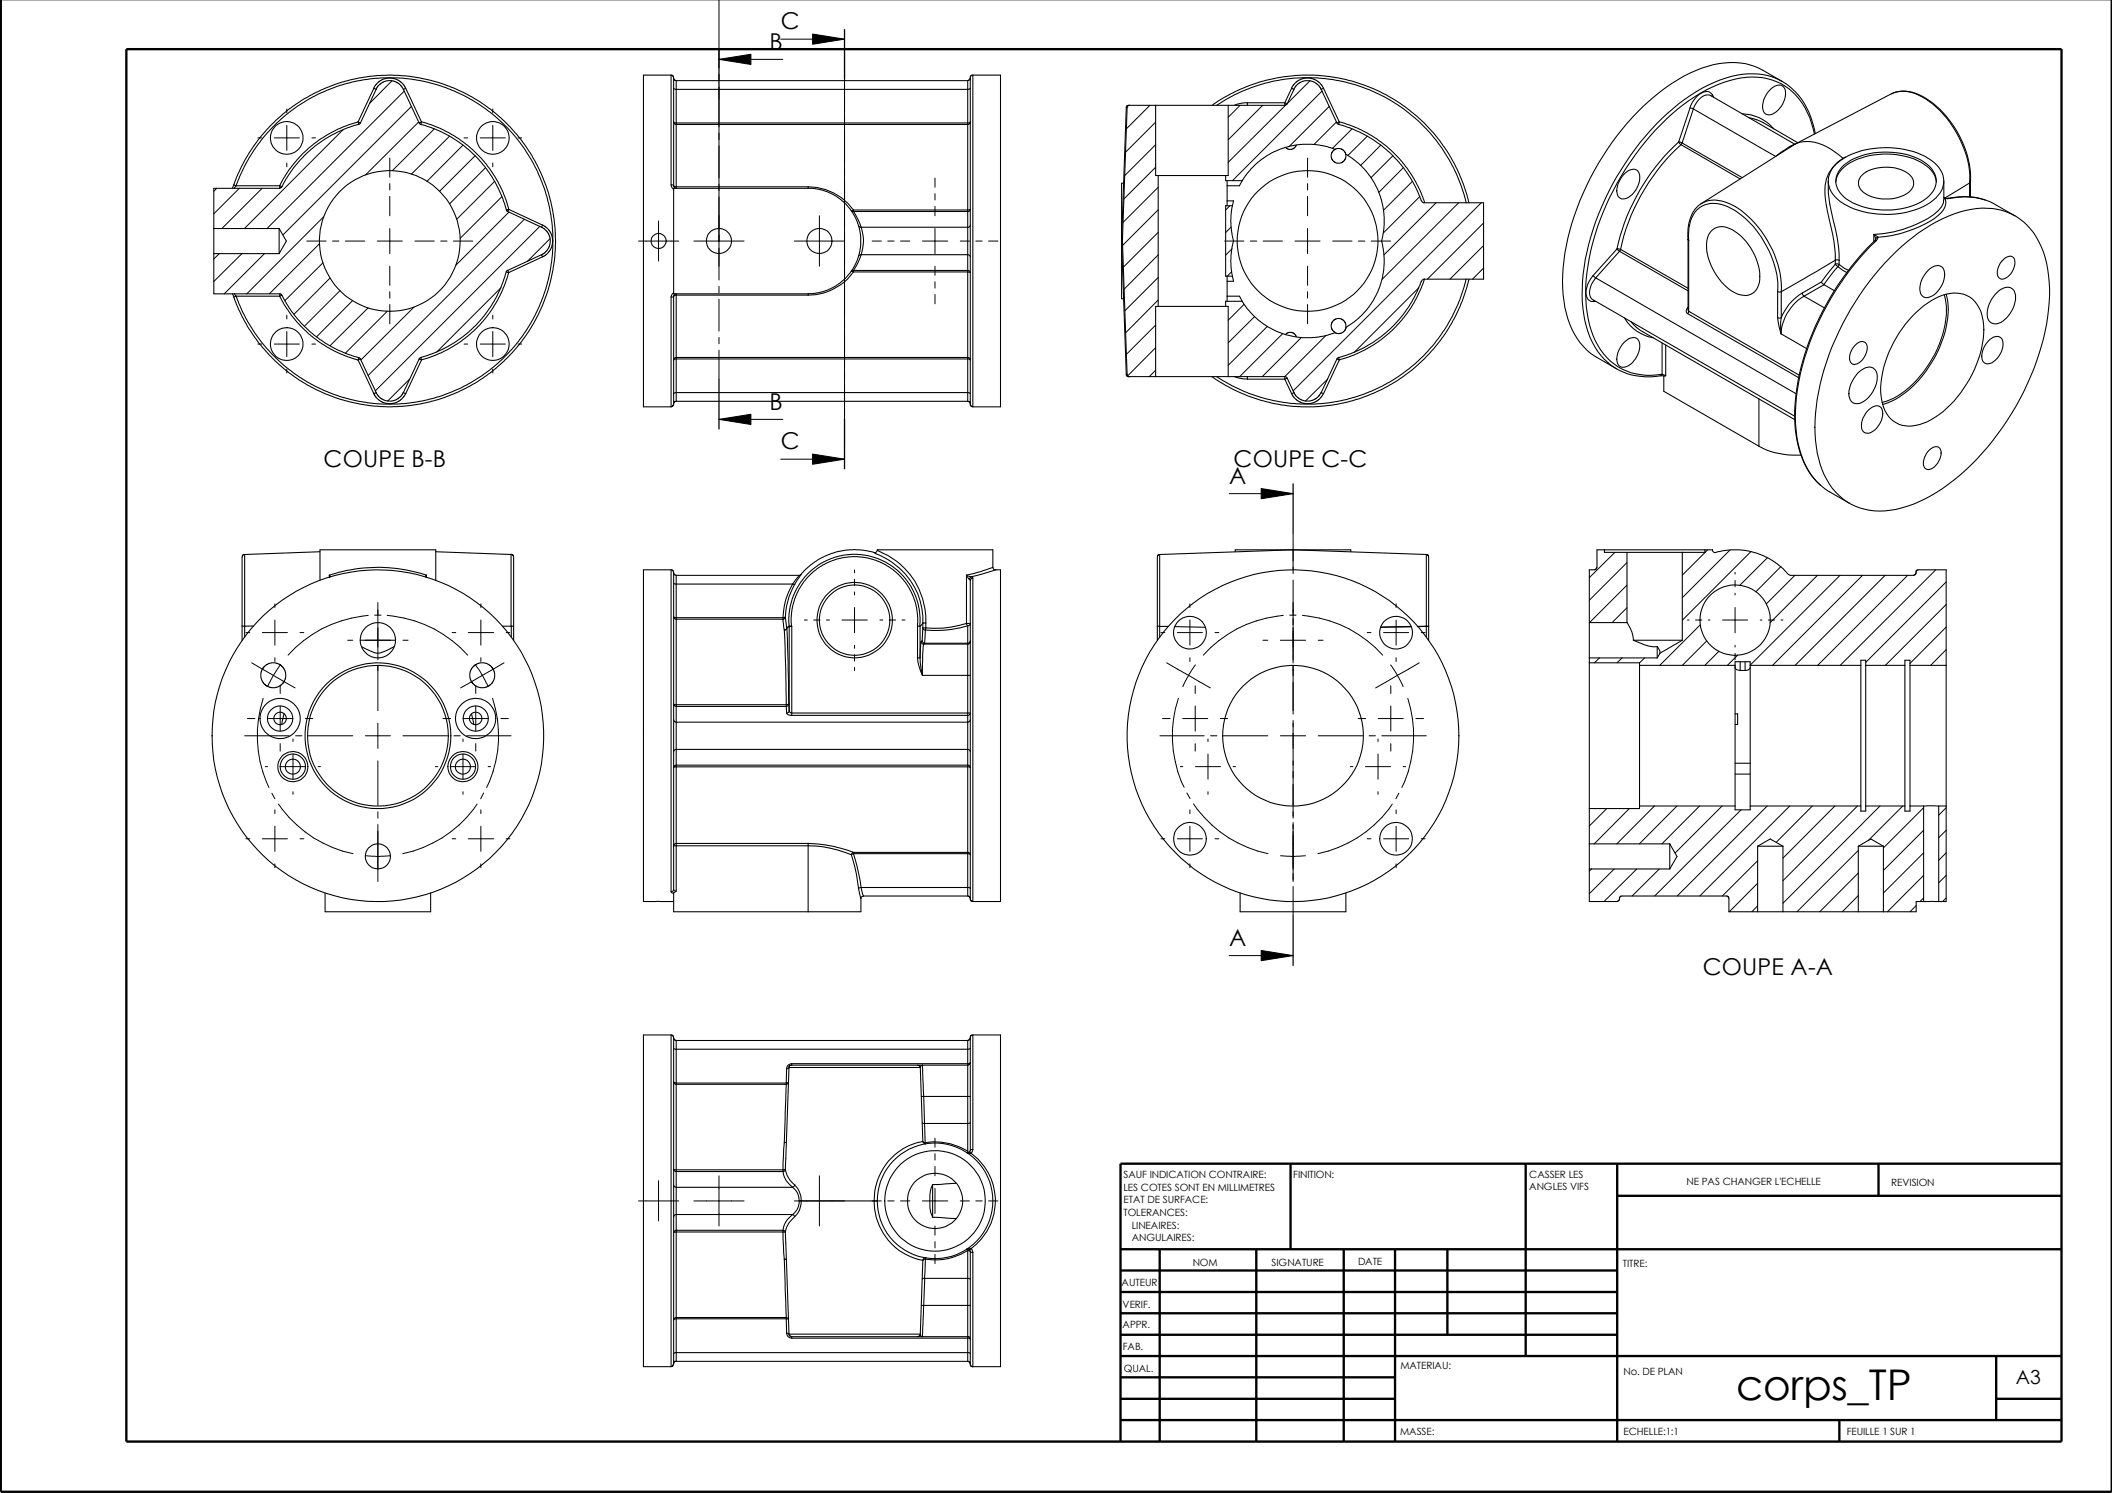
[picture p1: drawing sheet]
<svg xmlns="http://www.w3.org/2000/svg" width="420mm" height="297mm" viewBox="0 0 420 297" stroke-linecap="round" stroke-linejoin="round" font-family="sans-serif">
<g fill="none" stroke="#000" stroke-width=".47">
<path d="M.2 -.1v296.9h419.9v-296.9M25.1 9.8h385v277h-385zM256.7 231.5v17M303.5 231.5v38.3M321.7 237.9h88.4M321.7 231.5v55.3M373.7 231.5v6.4M410.1 231.5h-187.2v55.3M222.9 248.5h187.2M222.9 252.8h98.8M222.9 257h98.8M230.7 248.5v38.3"/>
<path d="M249.9 248.5v38.3M267.3 248.5v38.3M277.5 248.5v38.3M287.9 248.5v17.1M222.9 261.3h98.8M222.9 265.6h98.8M222.9 269.8h187.2M222.9 274h54.6M222.9 278.3h54.6M397.1 278.3h13M397.1 269.8v12.7M222.9 282.5h187.2"/>
<path d="M365.9 282.5v4.3"/>
</g>
<g fill="none" stroke="#000" stroke-width=".21">
<path d="M74.4 17.6l.4-.8 .7-.7 .7-.4 .9-.2 1.1 .1 1.1 .4 1 .8 .4 .8M74.4 17.6l.4 .2M74.4 17.6l-3.2 6.7M74.8 17.8l.2-.5 .6-.6 .8-.5 .7-.2 1.2 .1 .8 .4 .7 .6 .5 .7M74.8 17.8l-3.1 6.7M80.3 17.8l.4-.2 3.2 6.7M80.3 17.8l3.1 6.7M133.5 14.9l.3 .1 .2 .5v21.5M133.5 14.9v21.9M133.5 14.9h-5.5v66h5.5M134 15.5l.1 .3 .4 .2M134 17.6l.4 .2h58.1"/>
<path d="M134.5 16h58v1.8M134.5 16v8.5M192.5 17.8v6.7M193 15.5l-.2 .5h-.3M193 17.6l-.5 .2M193.5 14.9l-.3 .1-.2 .2v65.4l.5 .3M193.5 14.9v66M193.5 14.9h5.5v66h-5.5M257 17.6l.4 .2M257 17.6l.4-.8 .7-.7 .7-.4 .9-.2 1.1 .1 1.1 .4 .9 .8 .5 .8M257 17.6l-1.4 2.8M257.4 17.8l.8-1.1 .7-.4 .8-.3 1.1 .1 .8 .3 .9 .7 .3 .7"/>
<path d="M257.4 17.8l-1.3 2.9-.5-.3M262.8 17.8l.5-.2 3.1 6.7M262.8 17.8l3.2 6.7M340.7 18.9l-.1 .3M340.7 18.9a1.69 1.69 0 0 0-2.7-.1l-1.1 1.2-.7 1.5M340.7 18.9l.2 .5M352.3 17.7a1.75 1.75 0 0 1 2.6-.3 3.9 3.9 0 0 1-1.1 4.5l-.4 .3a1.6 1.6 0 0 1-2.5 .1 4.3 4.3 0 0 1 1.4-4.6zM354.6 16.2a22.6 22.6 0 0 0-6.5-3.3 17.1 17.1 0 0 0-11.9 1.6 44.2 44.2 0 0 0-17.3 16.6 49.8 49.8 0 0 0-8 23.6 20.9 20.9 0 0 0 3.4 13.5 11.3 11.3 0 0 0 3.4 2.9l3.9 2.3M356.4 17.6a11.8 11.8 0 0 0-9.7-2.8 28.5 28.5 0 0 0-15 7.8 53.6 53.6 0 0 0-16.8 31.9 23.8 23.8 0 0 0 2.4 14.5 11.8 11.8 0 0 0 6.3 5.3M356.5 17.6a14.9 14.9 0 0 1 4.6 9M376.4 18.6a6.5 6.5 0 0 1 6.1 .6 19.7 19.7 0 0 1 9.5 17M376.4 18.6a6.8 6.8 0 0 1 6.6 1 20.5 20.5 0 0 1 8.9 16l-.1 .8"/>
<path d="M376.4 18.6l-19.3 10.1M46.5 36.8l-.2 .7M46.5 36.8l.5 .2M46.5 36.8a33 33 0 0 1 50.7-15.2 33 33 0 0 1-.1 52.9 33 33 0 0 1-50.6-15.4M47 37l-.4 .5M47 37a32.5 32.5 0 0 1 28.9-21.5 33 33 0 0 1 8.3 .7 32.5 32.5 0 0 1 25.8 30.1 33 33 0 0 1-.7 8.4 32.5 32.5 0 0 1-30.1 25.7 33 33 0 0 1-8.4-.7 32.4 32.4 0 0 1-23.8-20.8M47 37h8.7M55.7 37v.5h-13.2v21h13.2M55.7 37l.4 .2M56.1 37.2l-.4 .2M71.2 24.3l.2 .5M71.2 24.3l.5 .2"/>
<path d="M71.2 24.3l-3.9 1.4-2.9 1.6a24.2 24.2 0 0 0-8.7 9.7M71.4 24.8a23.9 23.9 0 0 0-15.3 12.4M71.7 24.5l-.3 .3M83.4 24.5l.3 .3M83.7 24.8l2.7 .8 2.9 1.4 2.7 1.8 2.4 2.1 2 2.2 1.5 2.2 1.8 3.4 1 3.1 .5-.1M83.9 24.3l-.2 .5M83.9 24.3l2.5 .8 3 1.4 1.8 1.1 3.1 2.4 2.4 2.6 1.8 2.5 1.6 3.2 1.1 3.3M83.9 24.3l-.5 .2M133.5 36.8l.1 .4 .4 .5M133.5 36.8l.5 .2M134 37l.1 .3 .4 .2v-.3M134 37l.5 .2"/>
<path d="M134.5 24.5l-.5-.2 .2 .4 .3 .1M134.5 24.5v.3M134.5 24.8v12.4M134.5 24.8h58M134.5 37.2h26.3M134.5 24.5h58M160.8 37.5l2 .1 1.9 .6 1.6 .8 1.7 1.3 1.1 1.3 1.2 1.8 .6 1.7 .3 1.9v2.2l-.7 2.7-.8 1.6-1.4 1.7-1.2 1.1-1.8 1.1-1.7 .7-2.8 .4M160.8 37.2v.3M160.8 37.2a11.1 11.1 0 0 1 9 4.6M160.8 37.5h-26.8v21h26.8M192.5 24.5l.5-.2-.1 .3-.4 .2M192.5 24.5v.3"/>
<path d="M192.5 24.8v46.3M223.6 36.4h-.5v23h.5M224.1 21.4l-1 26.6M224.1 21.4h.1M224.2 21.4l-.9 26.6M224.7 21l-.3 .1-.2 .3M229.9 21v13.9h14.4v-13.9M230.4 34.9v26.1M241.2 21a32.9 32.9 0 0 1 17.7-6.1l2.9 .1a33 33 0 0 1 30.4 25.3M242.1 21a32.7 32.7 0 0 1 17.1-5.5h1.6a32.6 32.6 0 0 1 30.9 24.8M243.8 34.9v1h3.3M244 35.9l.1 1.1"/>
<path d="M244.1 40l-.1 .9M244.1 40h1.3l-.2 .9M244.1 37v3M247.1 35.9l-.5 1.1h-2.5M248.1 20.4l-1.2 .1-1.3 .5M248.1 20.4v.6M248.1 20.4h7.5M255.6 21h-31.2l-.3 .2v.2M255.6 20.4v.6M256 20.6l-.4 .4M257.9 28.9l-.5 .6-.4 .2h-.6l-.6-.4M265.6 29.7l-2.6-.7-2-.3-2.8 .1-3.1 .7-2.4 1.1-2.4 1.7-1.5 1.4-1.7 2.2"/>
<path d="M266 24.5l.3 .3M266.3 24.8a23.9 23.9 0 0 1 16.4 15M266.4 24.3l2.6 .8 3 1.4 1.8 1.1 2.8 2.2 2.3 2.4 2.1 2.9 1.7 3.2 .7 2M266.4 24.3l-.4 .2M266.4 24.3l-.1 .5M267.7 30.7l2.5 1.7 1.6 1.6 1.2 1.7 1.1 2.1 .7 1.8 .4 2.2 .2 1.3-.2 3a5.3 5.3 0 0 0-.1 3.1l.3 2.1-.1 2.4-.4 2-.8 2.3-.9 1.9-1.6 2.1-1.7 1.7-2.2 1.5M282.7 39.8l.5 .5h11.9v15.2h-11.8l-.3 .2-1.7 3.6-.9 1.5-2.1 2.8-1.8 1.9-2.3 1.9-2.8 1.7-2.6 1.3-2.5 .7M322.9 34.8a2.27 2.27 0 0 1 2.8-.9 3.3 3.3 0 0 1-.3 3.9 2.82 2.82 0 0 1-3 1.7 2.35 2.35 0 0 1-.5-2.9zM334 28.2a40.6 40.6 0 0 0-12.3 21.3M334 28.2l.4 .6M334 28.2l.6 .2M334.4 28.8a39.9 39.9 0 0 0-12 20.8"/>
<path d="M334.4 28.8l11.8 6.8M334.6 28.4l-.2 .4M334.6 28.4l12 6.9M336.2 21.5l.7 .2M336.2 21.5l-2.2 6.7M336.9 21.7a3.5 3.5 0 0 1 3.1-2.8l17.1 9.8M336.9 21.7l16.3 9.4M336.9 21.7l-2.3 6.7M346.6 22.6a8.3 8.3 0 0 1 6.3 3.1M347.9 23.4l2.5 .8 7.3 4.2M356.1 29.1l-2.8 2M356.1 29.1l.2 .1"/>
<path d="M357.1 28.7l-1 .4M361 26.7a14.3 14.3 0 0 0-5.9-9.6 13.6 13.6 0 0 0-12-.8 36.6 36.6 0 0 0-15.8 12 51.1 51.1 0 0 0-11.8 28.8 21.5 21.5 0 0 0 2.9 12.5 11.8 11.8 0 0 0 12.3 4.9M363.7 36l.1 3 .9 4.9a28.3 28.3 0 0 1 1.2 7.9M365.2 36.2a5.5 5.5 0 0 1 3.6-4.2 15.4 15.4 0 0 1 13.9 .6 4.6 4.6 0 0 1 2.5 3.6M365.3 32.6a15.3 15.3 0 0 1 11.6-3.1 12.7 12.7 0 0 1 8.9 3.9 4.4 4.4 0 0 1-1.2 6.4 16.5 16.5 0 0 1-13 2.5 11.7 11.7 0 0 1-7-3.7 4.3 4.3 0 0 1 .7-6zM366.5 33.2a13.1 13.1 0 0 1 10-2.9 11.6 11.6 0 0 1 7.7 3.2 3.8 3.8 0 0 1-.5 5.6 13.7 13.7 0 0 1-11.1 2.5 9.6 9.6 0 0 1-6.9-3.8 3.8 3.8 0 0 1 .8-4.6zM366.6 31.5a11.4 11.4 0 0 0-7.1-3.3 4.4 4.4 0 0 0-2.8 .7l-18.3 11.6M366.6 31.5a7.4 7.4 0 0 0-3.5 7.5l.4 2.8 1.3 6.1 .3 3.9M366.6 31.5l.1 .1M367.2 31.2l-.6 .3M370.2 35.1a7 7 0 0 1 6.1-1.8 5.5 5.5 0 0 1 4.2 2.3 2.45 2.45 0 0 1-1.7 3.2 7.9 7.9 0 0 1-8.6-1 2.1 2.1 0 0 1 0-2.7zM386.7 39.8a3.8 3.8 0 0 1-2 2.9 23.9 23.9 0 0 1-11.9 4"/>
<path d="M386.7 39.2l.3 .3M386.7 39.3l.3 .2M386.7 36v3.8M387 39.4l.6 .1M387 39.5h.1M387 39.5a2.96 2.96 0 0 1-1.4 3.3 22 22 0 0 1-12 4.4M387 39.5h.8M387.6 39.5a14.3 14.3 0 0 1 7.3 .3M387.6 39.5h.2M387.8 39.5a12.8 12.8 0 0 1 9.2 1.2l3.9 2.3M391.8 36.4l-4.9 3M391.8 36.4v2.8"/>
<path d="M391.8 36.4h.1M392 36.2l-.2 .2M392 36.2v3M42.5 50.5h13M42.5 45.5h13M46.3 58.5l.2 .6 .5-.2M46.6 58.5l.4 .4M47 58.9h8.7M55.5 45.5l1.5 2.5-1.5 2.5M55.5 45.5v5M55.6 58.9l.9 1.6 1.1 1.7a24.3 24.3 0 0 0 13.6 9.4M55.7 58.9l.4-.2 1.4 2.6 1.4 1.8 1.4 1.6 2.2 2 2.4 1.7 1.8 1 2.4 1 2.2 .7"/>
<path d="M55.7 58.5h.2l.1 .2M55.7 58.5v.4M100.7 54.1l-1.1 3.2-.9 1.9-1.7 2.7-2.1 2.5-1.9 1.9-2.8 2-3.4 1.8-3.1 1M100.7 41.7l.3 .4M101 53.8l-.3 .3 .5 .1M101 42.1l6.7 3.1M101.2 41.7l-.2 .4M101.2 54.2l-.6 2-1.1 2.5-1.3 2.3-1.2 1.8a24.1 24.1 0 0 1-13.2 8.8M101.2 41.7l6.7 3.1M107.7 45.2l1.2 .9 .4 .7 .2 .8-.1 1-.3 .8-.5 .7-.9 .6M107.7 50.7l.2 .4M107.7 50.7l-6.7 3.1 .2 .4"/>
<path d="M107.9 44.8l-.2 .4M107.9 44.8l.8 .4 .6 .7 .4 .8 .2 .8v1.1l-.4 1.1-.8 1-.8 .4M107.9 51.1l-6.7 3.1M133.5 59.1v21.8M134 58.9v21.5l-.1 .3-.4 .2M134 58.3l-.2 .2-.3 .6M134 58.9l-.5 .2M134.5 58.7v-.2h-.1l-.4 .4M134.5 58.7l-.5 .2M134.5 58.7v12.4M134.5 58.7h26.3M160.8 58.5v.2"/>
<path d="M169.8 53.8h22.8l.4 .4-.4-.1h-22.8M169.8 53.8l-.4 .2 .4 .1M169.8 41.8h22.8l.4-.1-.3 .4h-22.9M169.8 42.1l1 1.8 .5 1.3M169.8 41.8l-.4 .1 .4 .2M169.8 54.1a11.1 11.1 0 0 1-9 4.6M169.8 41.8v.3M169.8 53.8v.3M170.8 44.9l.2 .3h.3M171.3 45.2a8.3 8.3 0 0 1 0 5.5M171.3 50.7l-.5 .3M171.3 50.7h21.3l.4 .4"/>
<path d="M171.3 50.7l-.8 1.9-.7 1.2M193 44.8l-.3 .4h-21.4M223.1 48l1 26.5M223.1 48h.2M223.3 48l.9 26.5M244 54.9l.1 1.1M244.1 58.9l-.1 1M244.1 58.9h2.5l.5 1h-3.3v1.1M244.1 56v2.9M245.2 40.9l-.4 2.8 .2 2.4a4.7 4.7 0 0 1 .1 3.4l-.3 2.7 .4 2.7M245.2 54.9l.2 1.1h-1.3M245.2 40.9h-1.4v14h1.4"/>
<path d="M247.1 59.9l1.8 2.4 1.6 1.5 1.7 1.2 1.8 1 1.6 .5 2 .5 1.5 .2 3.2-.1 3.3-.9 .5 .2 .7-.1 .6-.3 .4-.8M283.4 55.5l-1 2.5a24.4 24.4 0 0 1-16 13.6M291.7 55.5a32.5 32.5 0 0 1-30 24.9h-2.8a32.9 32.9 0 0 1-16.8-5.5M292.3 55.5l-.2 .4a33 33 0 0 1-30.7 25h-2.9a32.9 32.9 0 0 1-17.4-6M316.9 54.8a4.6 4.6 0 0 0-1.1 4.6 1.24 1.24 0 0 0 1.1 .6M316.9 54.8l.5 .5M316.9 60h.6M317.1 59.8l-.2 .2M317.4 55.3a4 4 0 0 0-1 3.8l.5 .5 40.1 23.2M317.4 55.3l39.9 23M321.7 49.5l.7 .1M321.7 49.5l.5 .5"/>
<path d="M321.7 49.5l-4.8 5.3M322.2 50l13.6 7.9M322.2 50l-4.8 5.3M322.4 49.6l-.2 .4M322.4 49.6l13.4 7.8M335.8 47.6h.1M335.8 47.6l.1 .2M335.8 47.6v14.1l.1 .2M335.9 47.8a8.1 8.1 0 0 1 1.7-6.1 5.3 5.3 0 0 1 6.1-.6 19.2 19.2 0 0 1 10 16.1l-.1 .8M335.9 47.8v14.1M338.3 40.6a7.1 7.1 0 0 0-2.5 6.6v.4M338.4 40.5a6.1 6.1 0 0 1 6.4 .4 20.4 20.4 0 0 1 9.6 16.3v.8"/>
<path d="M338.4 40.5l-.1 .1M340.4 46a3.2 3.2 0 0 1 4.3-.3 11.7 11.7 0 0 1 5.4 9.9 3.1 3.1 0 0 1-1.6 2.9 3.1 3.1 0 0 1-3.3-.2 11.5 11.5 0 0 1-5.7-10.3 3.4 3.4 0 0 1 .9-2zM353.6 58l.4 .1 .4-.1M353.6 58v5.2M354.4 58h.1M354.4 58v5.2M358.6 58.3a10.1 10.1 0 0 0-4.2 4.9M358.6 58.3l.3 .6M358.9 58.9a9.5 9.5 0 0 0-4.6 7.5M358.9 58.9l4.1 2.4M358.9 58.9h.1M362.4 56.1l.4 .5"/>
<path d="M362.4 56.1l-3.8 2.2M362.8 56.6h.1M362.9 56.6l-4 2.3M362.9 56.6l2 1.2M365.1 51.8l-10.7 6.2M365.1 51.8l.5-.1 .3 .1M365.1 52.6l-2.7 3.5M365.1 52.6l.5 .4M365.1 52.6l.5-.1 .3 .1M365.1 51.8h.1M365.1 51.8v.8M365.6 53l1.8 1.2"/>
<path d="M365.6 53l-2.8 3.6M365.9 52.6l1.1 .8 .7 .4M365.9 52.6l-.3 .4M365.9 51.8v.8M372.8 46.7l.8 .5M372.8 46.7l.4 .9M372.8 46.7v1.4M373 47.8a53.1 53.1 0 0 0-15.8 31.2 23.6 23.6 0 0 0 2.6 14.8l1.2 1.6 1.2 1.1M373 47.8l.3 .1M373.2 47.6l-.2 .2M373.3 47.9a53.6 53.6 0 0 0-15.9 30.8 23.2 23.2 0 0 0 2.8 15.5l1.2 1.6 1.5 1.3 5 3M373.6 47.2l-.3 .7"/>
<path d="M373.6 47.2l-.3 .1-.1 .3M376.1 51.2a33.1 33.1 0 0 1 15-9.3 12.6 12.6 0 0 1 12.2 2.9 17.2 17.2 0 0 1 4.4 11.3 44.5 44.5 0 0 1-5.9 23.3 49.1 49.1 0 0 1-17.7 19.2 19.9 19.9 0 0 1-12.2 2.9 12.4 12.4 0 0 1-9.8-9.1 30.6 30.6 0 0 1 0-16 55.3 55.3 0 0 1 14-25.2zM383.6 53.8a1.92 1.92 0 0 1 3-.3 4.7 4.7 0 0 1-3.3 5.7 1.64 1.64 0 0 1-1.3-2.2l.4-1.5zM386.8 58.6a14.7 14.7 0 0 1-1 9.9 21.7 21.7 0 0 1-9 10.7l-2.4 .9M387.2 58.5a16.4 16.4 0 0 1-1.4 10.8 21.3 21.3 0 0 1-9.4 10.5l-1.9 .7M396.9 58.6a3.1 3.1 0 0 1 3.1-1.4 2.37 2.37 0 0 1 .8 3 5.8 5.8 0 0 1-3.6 4.2 1.73 1.73 0 0 1-1.9-2.2l.4-1.6 .5-1zM398.5 51.7a1.3 1.3 0 0 1 2.2-.2 3.3 3.3 0 0 1-2.6 4 1.6 1.6 0 0 1-.6-2.3l.4-.8zM71.2 71.6l3.2 6.7 .4-.2M71.7 71.4l-.3-.3-.2 .5M71.7 71.4l-.5 .2M71.7 71.4l3.1 6.7M74.4 78.3l.2 .5 .7 .7 .9 .6 .9 .2h1.1l1.1-.5 1-.8 .4-.7"/>
<path d="M80.2 78.1l-.2 .4-.6 .6-.8 .5-.7 .2-1.2-.1-.8-.3-.7-.7-.4-.6M83.4 71.4l-3.1 6.7 .4 .2M83.4 71.4l.5 .2M83.7 71.1l-.3 .3M83.7 71.1l.2 .5M83.9 71.6l-3.2 6.7M134.5 79.8l-.3 .1-.2 .4M134.5 78.1v1.7M134.5 71.1l-.3 .1-.2 .4 .5-.2M134.5 78.1l-.5 .2M134.5 78.1h58.1l.4 .2M134.5 71.1v.3"/>
<path d="M134.5 79.8h58M134.5 71.4v6.7M134.5 71.1h58M134.5 71.4h58M192.5 79.8l.4 .2 .1 .3M192.5 71.1l.4 .2 .1 .3-.5-.2M192.5 71.1v.3M192.5 71.4v8.4M224.1 74.5v.2l.5 .3 31-.1M224.1 74.5h.1M224.2 74.5l.2 .3 .3 .1M229.9 74.9v-13.9h14.4v13.9"/>
<path d="M245.6 74.9l1.1 .4 1.4 .1M248.1 74.9v.5M248.1 75.4h7.5M255.6 74.9l.5 .3M255.6 74.9v.5M255.6 75.4l1.4 2.9 .4-.2M255.8 66.5l.3-.3 .9-.1 .4 .2 .5 .7M256.1 75.2l-.5 .2M256.1 75.2l1.3 2.9M257 78.3l.2 .5 .9 .9 .7 .4 .9 .2h1.1l1.1-.5 .9-.8 .5-.7M257.4 78.1l.2 .4 .6 .6 .8 .5 .7 .2 1.2-.1 .8-.3 .7-.7 .4-.6M262.8 78.1l.5 .2"/>
<path d="M266 71.4l.4 .2M266 71.4l-3.2 6.7M266.3 71.1l-.3 .3M266.3 71.1l.1 .5M266.4 71.6l-3.1 6.7M267.7 65.2v-.8l-.3-.6-.8-.4-.9 .1-.5 .3-.4 .8 .1 .8 .3 .5 .4 .2M322.9 68.3a2.27 2.27 0 0 1 2.8-.9 3.3 3.3 0 0 1-.3 3.9 2.82 2.82 0 0 1-3 1.6 2.35 2.35 0 0 1-.5-2.8zM323.2 63.2a8.3 8.3 0 0 0 5.7 4M323.6 74.3a14.4 14.4 0 0 0 6.8 .5M324.5 64a7.4 7.4 0 0 0 2.3 2l30.2 17.5M330.4 74.8h.6M330.7 74.5l-.3 .3"/>
<path d="M330.7 74.5l.7 .3M330.7 68.2v6.3M331.4 74.8h-.4v3.1l18.9 10.9M331.4 68.6v6.2M335.7 61.3a.7 .7 0 0 0 0 1.1M335.7 62.4l22.1 12.7M335.7 61.3h.1M335.8 61.1l-.1 .2M335.9 61.9l-.2 .5M335.9 61.9l22 12.7M349.9 79.3v9.5M353.6 63.2l.7 3.2"/>
<path d="M353.6 63.2h.8M354.3 66.4l5.1 2.9M354.4 63.2l-.2 .9 .1 2.3M369 68.7a1.38 1.38 0 0 1 2.3-.3 3.4 3.4 0 0 1-1.5 3.8 1.1 1.1 0 0 1-1.4 .2 1.1 1.1 0 0 1-.5-1.3l.3-1.2zM369.5 74.3a2.77 2.77 0 0 1 3.1-1.1 2.61 2.61 0 0 1 .7 3.1 5.5 5.5 0 0 1-3.8 4 1.65 1.65 0 0 1-1.7-2 6.5 6.5 0 0 1 1.7-4zM380.4 62.9a13.4 13.4 0 0 1 8.3-4.6 5.4 5.4 0 0 1 5.7 4.8 18 18 0 0 1-2 11.3 20 20 0 0 1-9.8 9.8 5.8 5.8 0 0 1-6.9-1.3 10.5 10.5 0 0 1-1.2-8.7 23.7 23.7 0 0 1 5.9-11.3zM395.6 67.9a1.7 1.7 0 0 1 2.7-.4 4.1 4.1 0 0 1-2.7 4.9 1.26 1.26 0 0 1-1.4-1.5l.3-1.3zM349.9 88.8a14.7 14.7 0 0 0 8.4 1.8M371.8 81.5l.4-.3a1.34 1.34 0 0 1 1.6-.4 1.34 1.34 0 0 1 .8 1.5 4.5 4.5 0 0 1-2.8 3.9 1.31 1.31 0 0 1-1.5-1.7l.4-1.4 .5-.9zM383.6 89.7a1.54 1.54 0 0 1 2.3-.5 2.81 2.81 0 0 1-.7 3.3 1.51 1.51 0 0 1-2.3 .6 2.73 2.73 0 0 1 .4-3zM48.2 110.8v16.6M48.7 110.3l-.3 .1-.2 .4"/>
<path d="M48.7 110.3v16.4M63.7 115.4v-6h23v6M63.7 109.8l-15 .5M65.5 114.4l.1 .5M65.5 114.4l.2 .4M65.5 114.4a30.8 30.8 0 0 1 19.3 0M65.5 114.4v.4M84.8 114.4v.5M84.8 114.4l-.1 .4M84.8 114.4v.4M86.7 109.8l15 .5v14.3M101.7 110.3l.3 .1 .2 .4v16.6"/>
<path d="M133.5 113.4h.3l.2 .5v63.1M133.5 113.4v64M133.5 113.4h-5.5v66h6M134 114l.1 .2 .4 .3M134 116l.3 .2h23.4M134.5 114.5v8.4M134.5 114.5h24.5M157.7 116.2h.4M157.7 116.2a13.3 13.3 0 0 0-1.9 6.7M158.1 116.2a13.6 13.6 0 0 0-1.9 6.5M159 114.5l.4-.2-1.3 1.9M159 114.5l-1.3 1.7"/>
<path d="M173.9 109.9l.1 .1a15 15 0 0 1 9.4 11l.2 1.5v1.5M173.9 109.9l-2-.4-1.7-.2-2.1 .2-2 .4-1.9 .7-1.6 .8-1.5 1.1-1.8 1.8M174.5 109.4l-.1 .4-.5 .1M174.5 109.4l.2 .2a14.9 14.9 0 0 1 9.5 14.4M174.5 109.4h23v3.5M192.3 114.4l.6 .8M192.3 114.4l.9 .4M192.3 114.4v9.6M192.9 115.2l.1 .3M193 115.5v63.5l.5 .4M193.2 114.8l.3 .2M193.2 114.8l-.3 .4"/>
<path d="M193.5 115a.44 .44 0 0 0-.5 .5M193.5 115v64.4M197.5 112.9l.1 .3 .4 .2M197.5 112.9l-2.4 .8-2.8 .7M198 113.4l-4.8 1.4M198 113.4h1v66h-5.5M230.7 110.3l-.2 .1-.3 .3v16.7M230.7 110.3v16.4M245.7 109.8v-.4h23v.4M257.2 109.4l-26.5 .9M257.2 109.4l26.5 .9M257.2 109.4v4"/>
<path d="M283.7 110.3l.3 .1 .2 .4v16.6M283.7 110.3v14.3M319.2 109.4v.5h20v-.5M323.7 109.9v14M334.7 109.9v17.5M355.8 114.3l-1.5-1.5-1.6-1.3-1.2-.6-2.1-.9-1.6-.4-1.7-.2h-1.8l-2.3 .3a.82 .82 0 0 1-1.3-.2v-.1h-23v3.6l-.5 .4h-1v66h5.5l.4-.3 .1-.5 .3-.3h21.1l.3 .5v2.6h37.3v-2h1.5M381.2 113.9v-.3l.3-.2h5.7v19M381.2 113.9l-.1 .3-.4 .3h-24.6l-.3-.2M48.2 124.5l.5 .1M48.7 124.6h.1M50.4 124.5l-1.7 .1M53.2 136.5l-.8-.6-.4-.7-.1-1.2 .2-.8 .7-.8 .7-.4 1.2-.1 .8 .2 .8 .7 .4 .7 .1 1.2-.2 .8-.7 .8-.7 .4-1.2 .1-.8-.3"/>
<path d="M71.7 127.4h7M71.9 128.7l1 .5a3.6 3.6 0 0 0 3.4 .5l2.1-1M99.9 124.6h2.3M101.7 124.6v2.1M134.5 122.9l-.5-.2 .2 .4 .3 .1M134.5 122.9v.3M134.5 123.2v29M134.5 123.2h21.3M134.5 122.9h21.3M155.8 123.2l.2 2.1M155.8 122.9v.3M156 125.3l.4 14.9"/>
<path d="M156.2 122.7l.3 2.2M156.2 122.7a.44 .44 0 0 1-.4 .5M156.2 122.7l-.4 .2M156.5 124.9h.1M156.5 124.9l-.2 .4h-.3M156.5 124.9l.4 15.2M156.5 124.9v.3l-.5 .1M157 124.6h.1M157 124.6l-.5 .3M157 124.6h.5M157 124.6v16.8M157.5 124.6h-.5"/>
<path d="M157.5 124.6v17.7M182.5 130.9a10.1 10.1 0 0 0 1 3.5M182.5 124.5l.5 .1M182.5 124.5v-2.3l-.5-2.7-1.1-2.4-1.7-2.4-1.5-1.3-1.7-1.1-1.3-.6-2.6-.8-2.7-.2-2.4 .4-2.5 .9-2.1 1.2-1.9 1.8-1.6 2.3-.8 1.8-.6 2.7v2.8M182.5 130.9h.5M182.5 124.5v6.4M183 124.5v-2.7l-.6-2.5-1.1-2.5-1.6-2.2-2-1.8-1.6-1-1.4-.6-2.6-.8-2.7-.1-2.2 .3-2.7 .9-2.4 1.4-1.9 1.7-1.8 2.7-.8 1.7-.6 3.2v2.4M183 130.9l.5 3.5M183 124.6h.1M183 124.6v6.3M183.2 127.7l-.2 3.2M183.2 127.7l.3 .4h.3"/>
<path d="M183.5 127.5l.1 .4 .3 .1M183.5 127.5l-.3 .2M183.5 134.4h9.5M183.6 124l-.6 .6M183.6 124.9l-.1 2.6M183.6 124.9l.2 .4h.3M183.6 124h.6M183.6 124v.9M183.6 124.9h.6M183.8 128.1l-.3 2.2v4.1M184 128l-.2 .1M184.1 125.3l-.2 2.7"/>
<path d="M184.2 124.9l-.1 .4M184.2 124v.9M192.3 124h.7l-.2 .4-.3 .1M192.3 124a20.3 20.3 0 0 1-8.1 .9M192.3 124l.2 .5M192.5 124.5l-3.9 .8-2 .1-2.5-.1M192.5 124.5v27.7M193 127.7l-.3 .4h-8.9M193 127.5l-.1 .3-.4 .2h-8.6M230.2 124.6h2.2M233.7 124.7l6.1 .1M280.7 124.6l-6 .2"/>
<path d="M280.7 124.7l-6 .1M283.7 124.6h.1M283.7 124.6h.5h-.5M283.7 124.6h-1.7M283.7 124.6l-1.6 .1M283.7 124.6v2.1M316.2 130.9h13.5M316.2 123.9h7.5M316.2 131.9h10v.5M323.7 123.9l.1 .1a6.4 6.4 0 0 1 1.1 3.4M324.9 127.4a9.9 9.9 0 0 0 4.8 1.3M324.9 127.4h9.8"/>
<path d="M326.2 132.4v28M326.2 132.4h19M329.7 128.7l.4 .7 .1 .6M329.7 128.7v2.2M330.2 130l-.5 .9M334.7 127.4l-4.5 2.6M345.2 132.4v28M345.2 132.8a.84 .84 0 0 0 1 .6M345.2 132.4v-.7h3v.7M346.2 131.7v1.7M346.2 133.4h1M347.2 131.7v1.7"/>
<path d="M348.2 132.4v28M348.2 132.8a.92 .92 0 0 1-1 .6M348.2 132.4h22M370.2 132.4v28M370.2 132.4v-1h1v1M371.2 132.4v28M371.2 132.4h7.8M379 132.4v28M379 132.4v-1h1v1M380 132.4v28M380 132.4h7.2M387.2 132.4v28"/>
<path d="M56.5 142l-.5 2.1M93.8 142l.5 2.1M134 143.2l.2 .4 .3 .1h58l.3-.1 .2-.4M134 149.6l.1-.3 .3-.2h58.2l.3 .2 .1 .3M134.5 152.2l-.3 .1-.2 .4 .5-.1M134.5 152.2v.4M134.5 152.6v24.7M134.5 152.2h58M134.5 152.6h58M156.4 140.2h-22.1l-.3-.1 .2 .4h.3h21.9M156.4 140.5l.1 1.4M156.4 140.2v.3"/>
<path d="M156.5 141.9a.89 .89 0 0 0 1 .4M156.9 140.1l-.2 .4h-.3M156.9 140.1l-.5 .1M156.9 140.1l.1 1.3M157 141.4l.1 .2 .3 .3h35.6l-.1 .2-.3 .2h-35.1M157 141.4a.44 .44 0 0 1-.5 .5M192.5 152.2l.3 .1 .2 .4-.5-.1M192.5 152.2v.4M192.5 152.6v17M345.2 154h3M345.2 151.8h3M345.2 142h.5v2.1h-.5"/>
<path d="M64.7 177.7v3.7h21v-3.7M133.5 177.4l.5 .3M134 177a.44 .44 0 0 1-.5 .4M134 177l.1 .2 .4 .1M134.5 177.3l-.5 .3v3.8h37.3v-2.6M160.8 167.8h-26.3l-.3 .1-.2 .3 26.8 .1a22.8 22.8 0 0 1 8.6 1.8M160.8 167.8a26.2 26.2 0 0 1 9 1.8M160.8 167.8v13.6M169.4 170.1l1 3.8 .4 2.9M169.8 169.6l-.4 .2v.3M169.8 169.8l-.4 .3M169.8 169.6v.2"/>
<path d="M169.8 169.8l.7 2.6 .8 4.2M169.8 169.6h22.7M169.8 169.8h22.7M170.8 176.8l.5 2M171.3 176.6l.5 1.7h20.7M171.3 176.6h21.5l.2 .2M171.3 176.6l-.5 .2M171.8 178.3l-.4 .1-.1 .4M192.5 178.3l.4 .1 .1 .4M192.5 169.6h.2l.3 .5-.5-.3M192.5 169.6v.2M192.5 169.8v8.5"/>
<path d="M246.7 177.7v3.7h21v-3.7M316.2 167.9h16M316.2 172.9h16M326.2 160.4h19M326.2 160.4v.5h-10M332.2 167.9v5M332.2 167.9l1.4 2.5-1.4 2.5M345.2 160.4v.7h3v-.7M348.2 160.4h22M349.7 168.4l2.5-1.5 2.5 1.5M349.7 168.4v13M349.7 168.4h5"/>
<path d="M354.7 168.4v13M369.7 168.4l2.5-1.5 2.5 1.5M369.7 168.4v13M369.7 168.4h5M370.2 160.4v1h1v-1M371.2 160.4h7.8M374.7 168.4v13M379 160.4v1h1v-1M380 160.4h2.7M382.7 160.4h3M382.7 179.4h3M382.7 160.4v19"/>
<path d="M385.7 160.4h1.5M385.7 160.4v19M387.2 160.4v19h-1.5M133.5 205.9l.3 .1 .2 .4v65M133.5 205.9v66M133.5 205.9h-5.5v66h5.5M134 206.5l.1 .3 .4 .2M134 208.5l.3 .2h58.2M134.5 215.5l-.5-.2 .2 .3 .3 .1M134.5 215.5v.2M134.5 207v8.5M134.5 215.7v17"/>
<path d="M134.5 207h58M134.5 215.7h21.9M134.5 215.5h21.9M156.4 215.7l-.4 11.6M156.4 215.5v.2M156.5 212.6l-.1 2.9M156.8 215.5l-.4 .2M156.8 215.3l-.4 .2M157 212.5l-.5 .1M157.5 211.6a1.01 1.01 0 0 0-1 1M157.5 211.6v.3M157.5 211.6h35"/>
<path d="M182.6 211.9l.4 .2 .1 .3M183.1 212.3l.4-.4 .4 11.6M183.1 212.4h-26.1l-.8 20.2M183.1 212.4l.5 14.7M183.3 218.1h9.7M192.5 211.9h-35.3l-.3 .4M192.5 207v1.7M192.5 211.6l.5-.2-.1 .4-.4 .1M192.5 211.6v.3M192.5 208.7v2.9M192.5 211.9v17.1M193 206.5l-.1 .3-.4 .2"/>
<path d="M193 208.5l-.5 .2M193.5 205.9l-.3 .1-.2 .2v22.7M193.5 205.9h5.5v66h-5.5v-22.7M193.5 205.9v22.8M134 235.8l.2 .3 .3 .1h23.2M134.5 232.7l-.5-.1 .2 .4 .3 .1M134.5 232.7v.4M134.5 233.1v11.7M134.5 233.1h21.3M134.5 232.7h21.3M155.8 233.1a4.3 4.3 0 0 0 1.9 3.1M155.8 232.7v.4"/>
<path d="M156 227.3l-.2 5.4M156.2 232.6a4.7 4.7 0 0 0 1.9 3.2M156.2 232.6a.44 .44 0 0 1-.4 .5M156.2 232.6l-.4 .1M156.4 227.2l-.4 .1M157.7 236.2a3.3 3.3 0 0 1 1.3 2.7M158.1 235.8a4.6 4.6 0 0 1 0 6.3M158.1 235.8l-.4 .4M159 238.9a3.2 3.2 0 0 1-1.3 2.7M159 238.9h15.5M183.5 223.4l.4 .1M183.6 227.1a12.1 12.1 0 0 0-9.7 11.8 12.1 12.1 0 0 0 9.7 11.8"/>
<path d="M183.6 227.1l.2 .4h.4M183.6 227.2l.5 .1M183.9 223.5l.2 3.8M184.1 227.3v.3M184.1 227.3a12.4 12.4 0 0 1 8.4 1.7M185.5 235.7a8.8 8.8 0 0 0 0 6.5M185.5 235.7v6.5M190.3 235.4l-4.8 .3M192.5 229l.2 .3M192.9 229.2l-.6 .1 .6 .2 .3-.1M192.9 229.2l.3 .2M193 228.9l-.1 .3"/>
<path d="M193 223.4l-.3 .1h-8.8M193.2 229.4a11.7 11.7 0 0 1 0 19M193.5 228.7l-.3 .7M193.5 228.7l-.5 .2M134.5 244.8l-.3 .1-.2 .3 .5-.1M134.5 244.8v.3M134.5 245.1v17M134.5 244.8h21.3M134.5 245.1h21.3M155.8 244.8l.3 .1 .1 .3M155.8 245.1l.4 .1M155.8 244.8v.3"/>
<path d="M155.8 245.1l.2 5.4M156 250.5l.4 .1zM156 250.5l.4 11.6M156.2 245.2l.8 20.2M157.7 241.6h-23.3l-.3 .3-.1 .2M157.7 241.6l.4 .5M157.7 241.6a4.3 4.3 0 0 0-1.9 3.2M158.1 242.1a4.8 4.8 0 0 0-1.9 3.1M183.3 259.7h9.7M183.6 250.7l-.5 14.7h-26.1M183.9 254.3h8.8l.3 .2M183.9 254.3l-.4 .2"/>
<path d="M184 254.3l-.5 11.6h-.3l-.1-.3M184.1 250.5l-.2 3.8M184.1 250.5l-.5 .2M184.2 250.3l-.4 .1-.2 .3M184.2 250.3l-.1 .2M184.2 250.3h.1M185.5 242.2l4.8 .2M192.3 248.6h.6M192.3 248.6l.2 .2M192.5 248.8a12.1 12.1 0 0 1-8.4 1.7M192.5 248.8l.5 .2M192.5 248.8v17.1"/>
<path d="M192.9 248.6l.1 .4M193 249v22.6l.5 .3M193 249l.5 .2M193.2 248.4h-.3l-.6 .2M193.2 248.4l.3 .8M193.2 248.4l-.3 .2M134 271.4l-.2 .4-.3 .1M134 269.3l.3-.2h58.4l.3 .2M134.5 270.8l-.4 .2-.1 .3M134.5 262.1l-.3 .1-.2 .4 .5-.2M134.5 262.1v.3M134.5 262.4v8.4h58"/>
<path d="M134.5 262.1h21.9M134.5 262.4h21.9M156.4 262.1l.4 .2M156.4 262.4l.4 .1M156.4 262.1v.3M156.4 262.4l.1 2.9M156.5 265.3h.5M156.5 265.3a1.01 1.01 0 0 0 1 .9M157 265.4l.1 .4 .3 .1M157.4 265.9h35.1M157.5 265.9v.3M157.5 266.2h35"/>
<path d="M183.1 265.4l-.1 .3-.4 .2M192.5 270.8l.4 .2 .1 .3M192.5 265.9l.4 .2 .1 .3-.2-.2h-.3M192.5 265.9v.3M192.5 266.2v4.6"/>
<circle cx="57" cy="27.4" r="3.3"/>
<circle cx="98" cy="27.4" r="3.3"/>
<circle cx="266.3" cy="31" r="1.48"/>
<circle cx="77.5" cy="47.9" r="14"/>
<circle cx="131" cy="48" r="1.5"/>
<circle cx="143" cy="48" r="2.51"/>
<circle cx="163" cy="48" r="2.49"/>
<circle cx="260.1" cy="47.9" r="14"/>
<circle cx="57" cy="68.4" r="3.2"/>
<circle cx="98.1" cy="68.4" r="3.2"/>
<circle cx="75.2" cy="127.4" r="3.5"/>
<circle cx="96" cy="134.4" r="2.48"/>
<circle cx="170" cy="123.4" r="7"/>
<circle cx="170" cy="123.4" r="7.5"/>
<circle cx="236.7" cy="125.9" r="3.3"/>
<circle cx="277.7" cy="125.9" r="3.2"/>
<circle cx="345.2" cy="123.4" r="7"/>
<circle cx="55.7" cy="143" r="4"/>
<circle cx="55.7" cy="142.9" r="1.24"/>
<circle cx="55.7" cy="143" r="2.51"/>
<circle cx="58.2" cy="152.5" r="2.51"/>
<circle cx="58.3" cy="152.5" r="2.99"/>
<circle cx="58.3" cy="152.5" r="1.5"/>
<circle cx="75.2" cy="146.4" r="14"/>
<circle cx="75.2" cy="146.4" r="33"/>
<circle cx="75.2" cy="146.4" r="14.5"/>
<circle cx="92.1" cy="152.5" r="1.49"/>
<circle cx="92.1" cy="152.5" r="2.51"/>
<circle cx="92.1" cy="152.5" r="3"/>
<circle cx="94.6" cy="142.9" r="1.24"/>
<circle cx="94.6" cy="143" r="4"/>
<circle cx="94.6" cy="142.9" r="2.49"/>
<circle cx="257.2" cy="146.4" r="33"/>
<circle cx="257.2" cy="146.4" r="14"/>
<circle cx="75.2" cy="170.4" r="2.49"/>
<circle cx="236.7" cy="166.9" r="3.2"/>
<circle cx="277.7" cy="166.9" r="3.2"/>
<circle cx="186" cy="238.9" r="11.5"/>
<circle cx="186" cy="238.9" r="10"/>
<circle cx="186" cy="238.9" r="5.5"/>
</g>
<g fill="none" stroke="#000" stroke-width=".2">
<path d="M143 -.1v13.6M78 16.1l-4.4 4.4M80.4 18.1l-27.3 27.4M143 11.8l6.4-1v2zM143 14.8v1.2M143 17.3v38.4M143 11.8h12.7M155.3 7.8h12.7M161.7 6.8l6.3 1-6.3 1zM168 10.2v78.1M260.6 16.1l-4.5 4.4M263 18.1l-17.8 17.8"/>
<path d="M43.1 37.5l-.6 .6M47.6 37.5l-5.1 5M51.3 27.4h.8M52.1 37.5l-8 8M54.6 27.4h5M57.1 21.7v.7M57.1 24.9v5M57.1 32.4v.8M62 27.4h.8M68.2 25.8l-19.6 19.7M77.5 31.5v3.8M77.5 36.5v1.3"/>
<path d="M77.5 39.1v3.8M81.9 21.2l-25.6 25.5M83.3 24.3l-10.6 10.5M86.4 25.7l-8.3 8.3M89.4 27.1l-7.5 7.5M92.1 28.9l-7.1 7.2M92.3 27.4h.7M94.5 31l-7.1 7.1M95.5 27.4h5M96.6 33.4l-7.2 7.2M98 21.7v.7M98 24.9v5"/>
<path d="M98 32.4v.8M98.4 36.1l-7.5 7.5M99.9 39.1l-8.3 8.3M103.1 27.4h.7M186 35.4v1.9M186 38.5v1.3M228.8 21l-4.7 4.7M229.9 24.3l-6 6M229.9 28.8l-6.2 6.2M229.9 33.3l-6.3 6.3M230.4 37.3l-7 6.9M246.7 21l-2.4 2.3"/>
<path d="M251.2 21l-6.9 6.8M255.7 21l-11.4 11.3M260.1 31.5v3.8M260.1 36.5v1.3M260.1 39.1v3.8M264.4 21.2l-7.9 7.9M265.9 24.3l-4.5 4.4M269 25.7l-3.9 3.8M272 27.1l-3.9 3.8M274.7 28.9l-4 4M277.1 31l-4.4 4.3M279.2 33.4l-4.9 4.9"/>
<path d="M281 36.1l-5.8 5.7M282.4 39.1l-7.2 7.3M43.6 50.5l-1.1 1M48.1 50.5l-5.6 5.5M52.6 50.5l-8 8M61 48h3.9M63.6 48.5l-10 10M64.3 52.3l-7.6 7.5M64.4 43.1l-15.3 15.4M65.6 55.3l-7.1 7.2M66.2 48h1.2M67.6 57.8l-7 7.1"/>
<path d="M68.7 48h3.8M70.1 59.8l-7.1 7.2M75 48h5M77.5 45.5v5M77.5 53v3.8M77.5 58v1.3M82.5 48h3.9M87.7 48h1.2M90.2 48h3.9M99.7 57.2l-12.8 12.9M101.2 42.2l-10.5 10.5M104.3 43.6l-31.1 31.1"/>
<path d="M107.4 45l-32.7 32.8M109.4 47.5l-4.4 4.4M127 48h8M131 43.9v8M138 48h10M143 57v1.3M143 59.5v6.4M158 48h10M163 42.9v10.1M173.5 48h1.8M176.6 48h1.3M179.1 48h1.9"/>
<path d="M183.5 48h5M186 41.1v1.8M186 45.5v5M186 53v1.8M186 56v1.3M186 58.6v1.9M191 48h1.9M194.1 48h1.3M196.7 48h1.8M230.4 41.7l-7.1 7.2M230.4 46.2l-6.9 7M230.4 55.2l-6.6 6.6"/>
<path d="M230.4 50.7l-6.8 6.8M230.4 59.7l-6.5 6.5M243.6 48h3.9M244.7 40.9l-.9 .9M244.9 45.2l-1.1 1.1M245 54.1l-.8 .8M245.1 49.5l-1.3 1.3M248.7 48h1.3M251.3 48h3.8M257.6 48h5M260.1 45.5v5M260.1 53v3.8"/>
<path d="M260.1 58v1.3M265.1 48h3.9M270.2 48h1.3M272.8 48h3.8M282.3 57.2l-12.9 12.9M285.7 40.3l-10.4 10.4M290.2 40.3l-15.3 15.3M294.7 40.3l-37.5 37.5M295.1 44.4l-11.1 11.1M295.1 48.9l-6.7 6.6M295.1 53.3l-2.2 2.2M51.3 68.5h.8"/>
<path d="M54.6 68.5h5M57.1 62.7v.8M57.1 66v5M57.1 73.4v.8M62 68.5h.8M73.2 61.3l-7.6 7.5M77 61.9l-8.3 8.4M77.5 60.6v3.8M81.5 75.4l-4.4 4.4M82.4 61.1l-10.6 10.5M92.3 68.5h.7M95.5 68.5h5"/>
<path d="M98 62.7v.8M98 66v5M98 73.4v.8M103.1 68.5h.7M143 67.1v1.3M143 69.7v5.7M229.9 64.7l-5.8 5.8M229.9 69.2l-5.5 5.6M229.9 73.7l-1.3 1.2M247.5 60.5l-3.2 3.2M249.6 63l-5.3 5.2M252.1 64.9l-7.8 7.8"/>
<path d="M255.2 66.4l-8.6 8.5M258.9 67.1l-7.8 7.8M260.1 60.6v3.8M263.8 66.8l-8.2 8.1M264.1 75.4l-4.4 4.4M143 83.4l6.4-1v2.1zM143 83.4h12.7M155.3 91.4h12.7M161.7 90.3l6.3 1.1-6.3 1zM244.5 98.2h12.7M250.9 97.2l6.3 1-6.3 1zM75.2 119.9v10"/>
<path d="M170 113.4v.6M170 115.2v1.3M170 117.8v.6M257.2 106.2v5.4M257.2 112.9v1.2M257.2 115.4v16.5M321.3 109.9l-5.1 5M323.7 111.9l-7.5 7.5M323.7 116.4l-7.5 7.5M334.7 109.9h.1M339.7 109.4l-5 5M344.2 109.4l-9.5 9.5"/>
<path d="M345.2 113.9v.3M345.2 115.5v1.3M345.2 118v.4M348.3 109.7l-13.6 13.7M351.6 111l-5.5 5.5M354.3 112.7l-5 5M357.1 114.5l-5.7 5.6M361.6 114.5l-9.4 9.4M366 114.5l-17.8 17.8M370.5 114.5l-17.9 17.9M375 114.5l-17.9 17.9M379.5 114.5l-17.9 17.9"/>
<path d="M385.1 113.4l-19 19M387.2 115.8l-16 16M48.9 125.9h.8M50.1 131.9l4.3 2.5M52.2 125.9h5M52.4 138.9a24.3 24.3 0 0 0 1.1 17.8M54.4 134.4l-1.2 2.2M54.4 134.4l4.3 2.5M54.7 120.1v.8M54.7 123.4v5M54.7 130.9v.7M55.7 132.3l-1.3 2.1"/>
<path d="M55.7 136.4v1.6M59.7 125.9h.7M69.2 127.4h1M72.7 127.4h5M73.3 122.4a24.3 24.3 0 0 0-16 7.9M74.5 122.4h1.3M75.2 130v1.3M75.2 132.4v9M77 122.4a24.3 24.3 0 0 1 16 7.9M80.2 127.4h1M89.9 125.9h.8M93.2 125.9h5"/>
<path d="M94.6 132.3l1.4 2.1M94.6 136.4v1.6M95.7 120.1v.8M95.7 123.4v5M95.7 130.9v.7M96 134.4l1.1 2.2M96 134.4l-4.4 2.5M98 138.9a23.5 23.5 0 0 1-1.2 17.8M100.3 131.9l-4.3 2.5M100.7 125.9h.7M160 123.4h.6M161.9 123.4h1.2"/>
<path d="M164.4 123.4h.6M167.5 123.4h5M170 120.9v5M170 128.4v.6M170 130.3v1.2M170 132.8v.6M175 123.4h.6M176.9 123.4h1.3M179.4 123.4h.6M231 125.9h.7M232.1 131.9l4.4 2.5M234.2 125.9h5"/>
<path d="M234.4 138.9a23.6 23.6 0 0 0 1.2 17.7M236.5 134.4l-1.2 2.2M236.5 134.4l4.3 2.5M236.7 120.1v.8M236.7 123.4v5M236.7 130.9v.7M237.8 136.4v1.6M237.8 132.3l-1.3 2.1M241.7 125.9h.8M251.2 127.4h1M254.7 127.4h5M255.3 122.4a24.1 24.1 0 0 0-15.9 7.9"/>
<path d="M256.6 122.4h1.2M257.2 132.4v9.7M259.1 122.4a24.1 24.1 0 0 1 16 7.9M262.2 127.4h1M272 125.9h.7M275.2 125.9h5M276.6 132.3l1.4 2.1M276.7 136.4v1.6M277.7 120.1v.8M277.7 123.4v5M277.7 130.9v.7M278 134.4l1.1 2.2"/>
<path d="M278 134.4l-4.3 2.5M280.1 138.9a24 24 0 0 1-1.2 17.8M282.4 131.9l-4.4 2.5M282.7 125.9h.8M318.2 130.9l-1 1M322.7 130.9l-1 1M323.7 120.9l-3 3M327.2 130.9l-1 1M335.7 123.4h.3M337.3 123.4h1.3M338.2 124.3l-8 8.1M339.5 127.5l-4.8 4.9"/>
<path d="M339.8 123.4h.4M342 129.6l-2.8 2.8M342.7 123.4h5M345.2 120.9v5M345.2 128.4v.3M345.2 130v1.3M345.2 132.5v.4M345.7 130.3l-2 2.1M350.2 123.4h.3M351.8 123.4h1.2M354.3 123.4h.4M387.2 120.3l-12.1 12.1"/>
<path d="M387.2 124.8l-7.2 7.2M387.2 129.2l-3.1 3.2M48.7 146.4h8.8M49.2 143h1.5M52.8 152.5h.4M53.2 143h5M54.1 157.8l.6 1.1M55.4 160a23.9 23.9 0 0 0 14.8 9.8M55.7 152.5h5.1M55.7 140.5v5M55.7 148v1.4M58.3 147v.5"/>
<path d="M58.3 150v5M58.3 157.5v.5M58.8 146.4h1.3M60.7 143h1.5M61.3 146.4h8.9M63.3 152.5h.4M72.7 146.4h5M75.2 143.9v5M75.2 151.4v8.8M80.2 146.4h8.8M86.6 152.5h.5M88.1 143h1.6"/>
<path d="M89.6 152.5h5M90.3 146.4h1.3M92.1 147v.5M92.1 150v5M92.1 157.5v.5M92.1 143h5M92.8 146.4h8.9M94.6 140.5v5M94.6 148v1.4M94.9 160a23.6 23.6 0 0 1-14.8 9.8M96.2 157.8l-.6 1.1M97.1 152.5h.5"/>
<path d="M99.6 143h1.5M230.7 146.4h8.9M231.3 143h1.5M234.8 152.5h.5M235.3 143h5M236.1 157.8l.7 1.1M237.4 159.9a23.7 23.7 0 0 0 14.9 9.9M237.8 140.5v5M237.8 148v1.4M237.8 152.5h5M240.3 147v.5M240.3 150v5"/>
<path d="M240.3 157.5v.5M240.8 146.4h1.3M242.8 143h1.5M243.4 146.4h8.8M245.3 152.5h.5M254.7 146.4h5M257.2 143.3v19.5M262.2 146.4h8.9M268.6 152.5h.5M270.2 143h1.5M271.6 152.5h5M272.4 146.4h1.2"/>
<path d="M274.1 147v.5M274.1 150v5M274.1 157.5v.5M274.2 143h5M274.9 146.4h8.8M276.7 140.5v5M276.7 148v1.4M277 160a23.6 23.6 0 0 1-14.8 9.8M278.3 157.8l-.6 1.1M279.1 152.5h.5M281.7 143h1.5M48.9 166.9h.8"/>
<path d="M52.2 166.9h5M54.7 161.1v.8M54.7 164.4v5M54.7 171.9v.7M59.7 166.9h.7M72.7 170.3l2.2 .1 2.8-.1M75.2 161.5v1.3M75.2 164v11.4M89.9 166.9h.8M93.2 166.9h5M95.7 161.1v.8M95.7 164.4v5"/>
<path d="M95.7 171.9v.7M100.7 166.9h.7M231 166.9h.7M234.2 166.9h5M236.7 161.1v.8M236.7 164.4v5M236.7 171.9v.7M241.7 166.9h.8M254.8 170.3l2.1 .1 2.8-.1M257.2 163.7v11.7M257.2 176.4v5.7M272 166.9h.7"/>
<path d="M275.2 166.9h5M277.7 161.1v.8M277.7 164.4v5M277.7 171.9v.7M282.7 166.9h.8M316.6 172.9l-.4 .4M319.6 160.9l-3.4 3.4M321.1 172.9l-4.9 4.9M324.1 160.9l-7 7M325.6 172.9l-6.5 6.5M329.1 160.4l-7.5 7.5M330.1 172.9l-5.4 5.4"/>
<path d="M333.6 160.4l-7.5 7.5M338.1 160.4l-7.5 7.5M342.6 160.4l-9.4 9.3M346.4 161.1l-17.2 17.2M349.7 171.2l-7.1 7.1M349.7 175.7l-5.7 5.7M351.6 160.4l-17.9 17.9M356.1 160.4l-18 17.9M360.5 160.4l-7.2 7.2M365 160.4l-10.3 10.3M369.5 160.4l-14.8 14.8M369.7 169.2l-12.2 12.2"/>
<path d="M369.7 173.7l-7.7 7.7M369.7 178.2l-3.2 3.2M374 160.4l-19.3 19.3M378.5 160.4l-6.9 6.9M382.7 160.7l-8 8M382.7 165.2l-8 8M382.7 169.7l-8 8M382.7 174.2l-7.2 7.2M382.7 178.6l-.7 .8M387.2 160.7l-1.5 1.5M387.2 165.2l-1.5 1.5M387.2 174.2l-1.5 1.4"/>
<path d="M387.2 169.7l-1.5 1.5M387.2 178.6l-.8 .8M244.5 190.1h12.7M250.9 189.1l6.3 1-6.3 1zM349.7 180.2l-1.2 1.2M381.2 180.2l-1.2 1.2M127 238.9h8M131 234.9v8M138 238.9h10M143 233.9v10M158 238.9h10M163 233.9v10"/>
<path d="M173.5 238.9h1.8M176.6 238.9h1.3M179.1 238.9h1.9M183.5 238.9h5M186 226.4v1.9M186 229.5v1.3M186 232.1v1.8M186 236.4v5M191 238.9h1.9M194.1 238.9h1.3M196.7 238.9h1.8M186 243.9v1.8"/>
<path d="M186 247v1.3M186 249.6v1.8"/>
</g>
<path d="M143 11.8l6.4-1v2zM161.7 6.8l6.3 1-6.3 1zM143 83.4l6.4-1v2.1zM161.7 90.3l6.3 1.1-6.3 1zM250.9 97.2l6.3 1-6.3 1zM250.9 189.1l6.3 1-6.3 1z" fill="#000"/>
<path d="M143 9.8v10M168 5.8v10M143 75.4v10M168 83.3v10M257.2 96.2v10M257.2 182.1v10.1" fill="none" stroke="#000" stroke-width=".25"/>
<text font-size="8.4" x="345.4" y="278.5">corps_TP</text>
<g font-size="4.6">
<text x="155.3" y="5.8">C</text>
<text x="153.1" y="9.9">B</text>
<text x="153.1" y="81.5">B</text>
<text x="155.3" y="89.4">C</text>
<text x="64.4" y="92.9">COUPE B-B</text>
<text x="245.4" y="92.9">COUPE C-C</text>
<text x="244.5" y="96.3">A</text>
<text x="244.5" y="188.2">A</text>
<text x="338.7" y="194">COUPE A-A</text>
</g>
<text font-size="3.9" x="401.1" y="275.4">A3</text>
<g font-size="2">
<text x="223.5" y="234.4">SAUF INDICATION CONTRAIRE:</text>
<text x="223.5" y="236.9">LES COTES SONT EN MILLIMETRES</text>
<text x="223.5" y="239.4">ETAT DE SURFACE:</text>
<text x="257.3" y="234.4">FINITION:</text>
<text x="304.2" y="234.4">CASSER LES</text>
<text x="304.2" y="236.9">ANGLES VIFS</text>
<text x="335.5" y="235.8">NE PAS CHANGER L'ECHELLE</text>
<text x="376.2" y="236">REVISION</text>
<text x="223.5" y="241.9">TOLERANCES:</text>
<text x="225.2" y="244.4">LINEAIRES:</text>
<text x="225.2" y="246.9">ANGULAIRES:</text>
<text x="237.3" y="251.8">NOM</text>
<text x="253" y="251.8">SIGNATURE</text>
<text x="270.2" y="251.8">DATE</text>
<text x="223.1" y="255.9">AUTEUR</text>
<text x="322.9" y="252.1">TITRE:</text>
<text x="223.3" y="260.2">VERIF.</text>
<text x="223.3" y="264.3">APPR.</text>
<text x="223.4" y="268.6">FAB.</text>
<text x="223.6" y="273">QUAL.</text>
<text x="278.6" y="272.4">MATERIAU:</text>
<text x="323" y="273.5">No. DE PLAN</text>
<text x="278.5" y="285.4">MASSE:</text>
<text x="323" y="285.5">ECHELLE:1:1</text>
<text x="367.4" y="285.5">FEUILLE 1 SUR 1</text>
</g>
</svg>
